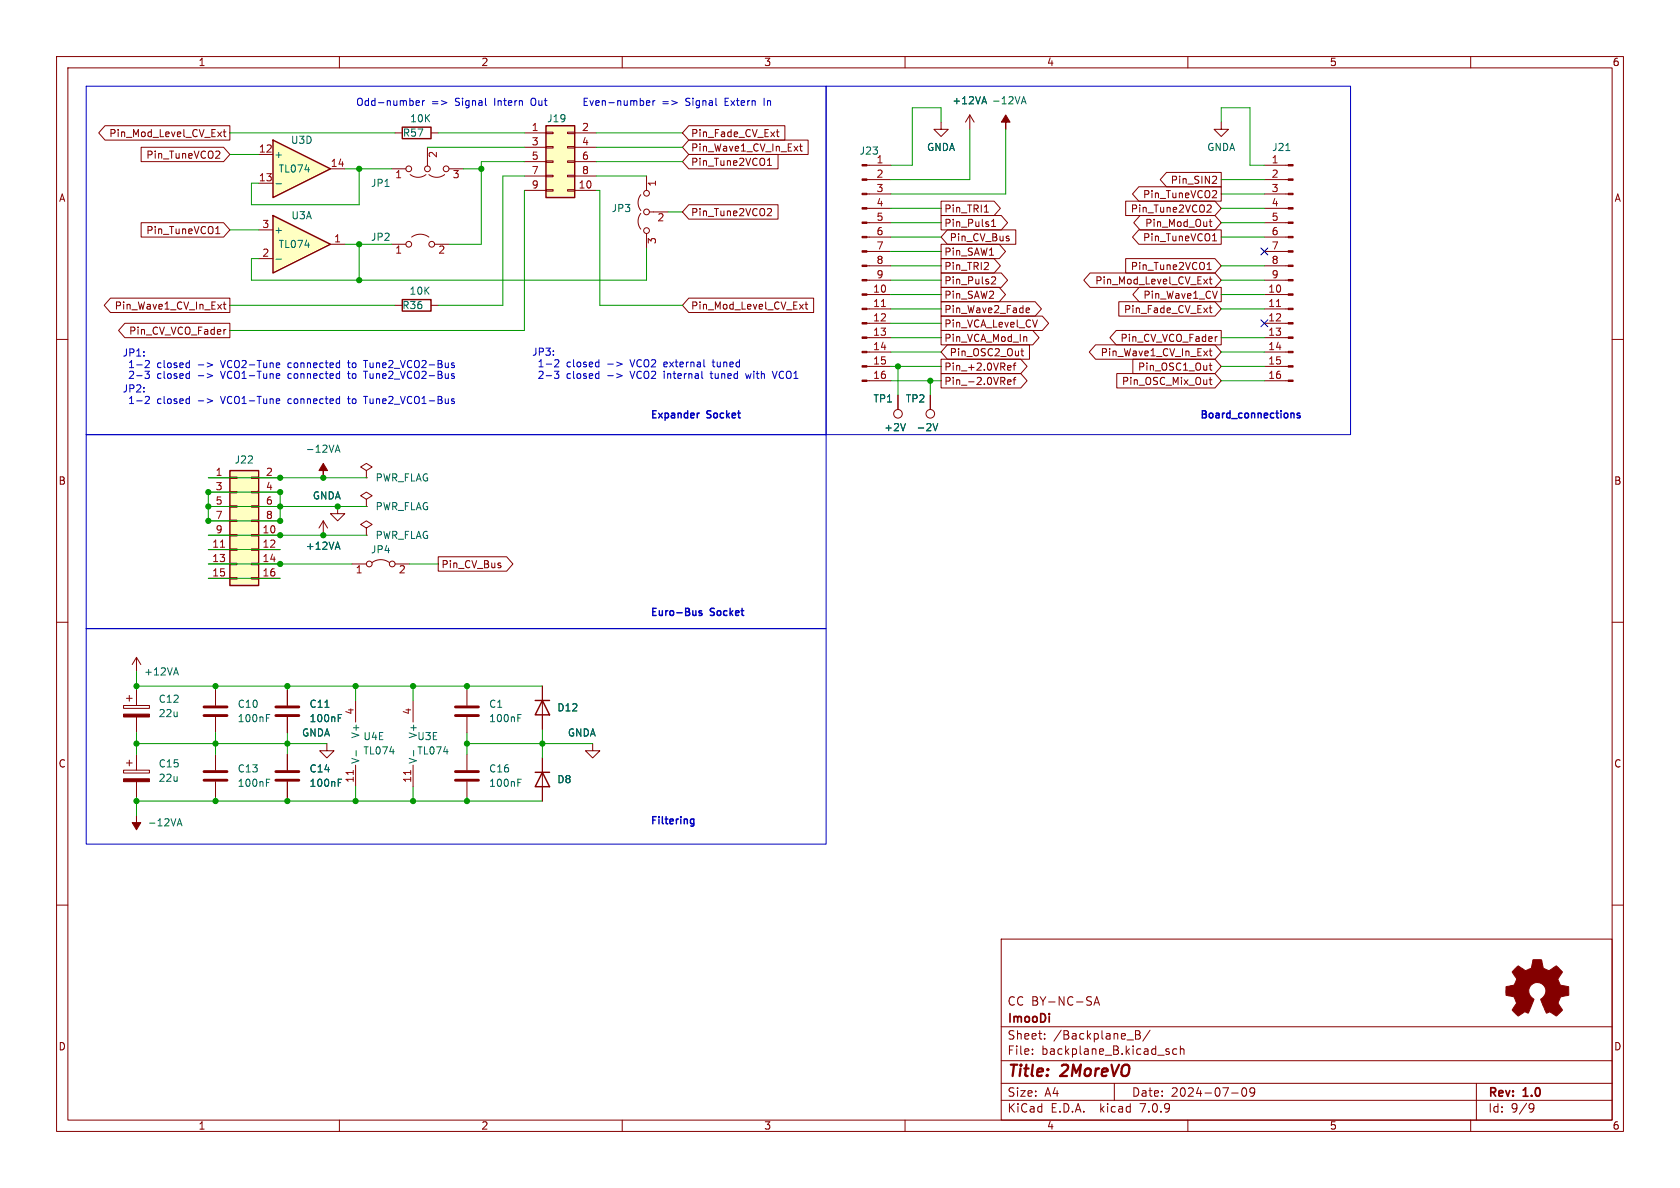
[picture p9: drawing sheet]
<svg xmlns="http://www.w3.org/2000/svg" width="297mm" height="210mm" viewBox="0 0 297 210" stroke-linecap="round" stroke-linejoin="round" font-family="sans-serif">
<g fill="none" stroke="#840000" stroke-width=".18">
<path d="M10 10h277v190h-277zM12 12h273v186h-273zM60 10v2M110 10v2M160 10v2M210 10v2M260 10v2M153.3 39.4h4.2M153.3 36.8h4.2M153.3 34.3h4.2M153.3 31.8h4.2M153.3 29.2h4.2"/>
<path d="M166.4 21.6v1.3h1.2l-1.2 1.2-1.3-1.2h1.3M171.4 20.3l-.7 1.3M171.4 20.3v2.6M171.4 20.3l.8 1.3M215.9 21.6v1.3h1.3l-1.3 1.2-1.3-1.2h1.3M223.5 39.4h4.2M223.5 36.8h4.2M223.5 34.3h4.2M223.5 31.8h4.2M223.5 29.2h4.2M10 60h2M153.3 59.7h4.2"/>
<path d="M153.3 57.2h4.2M153.3 54.6h4.2M153.3 52.1h4.2M153.3 49.5h4.2M153.3 47h4.2M153.3 44.5h4.2M153.3 41.9h4.2M223.5 59.7h4.2M223.5 57.2h4.2M223.5 54.6h4.2M223.5 52.1h4.2M223.5 49.5h4.2"/>
<path d="M223.5 47h4.2M223.5 44.5h4.2M223.5 41.9h4.2M285 60h2M153.3 67.3h4.2M153.3 64.8h4.2M153.3 62.2h4.2M158.7 69.9v2.5M164.5 69.9v2.5M223.5 67.3h4.2M223.5 64.8h4.2M223.5 62.2h4.2"/>
<path d="M36.8 99.7h3.8M36.8 84.5h3.8M36.8 94.6h3.8M36.8 97.2h3.8M36.8 87h3.8M36.8 89.5h3.8M36.8 92.1h3.8M40.6 99.6h1.3v.2h-1.3zM40.6 97h1.3v.3h-1.3zM40.6 94.5h1.3v.2h-1.3zM40.6 91.9h1.3v.3h-1.3zM40.6 89.4h1.3v.3h-1.3z"/>
<path d="M40.6 86.9h1.3v.2h-1.3zM40.6 84.3h1.3v.3h-1.3zM44.4 99.6h1.3v.2h-1.3zM44.4 97h1.3v.3h-1.3zM44.4 94.5h1.3v.2h-1.3zM44.4 91.9h1.3v.3h-1.3zM44.4 89.4h1.3v.3h-1.3zM44.4 86.9h1.3v.2h-1.3zM44.4 84.3h1.3v.3h-1.3zM45.7 99.7h3.8M45.7 84.5h3.8M45.7 94.6h3.8"/>
<path d="M45.7 97.2h3.8M45.7 87h3.8M45.7 89.5h3.8M45.7 92.1h3.8M57.1 92.1l-.7 1.2M57.1 92.1v2.5M57.1 92.1l.8 1.2M59.7 89.5v1.3h1.3l-1.3 1.3-1.3-1.3h1.3M62.2 99.7h2.6M64.8 93.3l1-.6-1-.6-1 .6 1 .6v1.3M64.8 94.6h.1M64.8 88.3l1-.7-1-.6-1 .6 1 .7v1.2"/>
<path d="M64.8 89.5h.1M64.8 83.2l1-.6-1-.7-1 .7 1 .6v1.3M64.8 84.5h.1M65.8 99.4a2.54 2.54 0 0 1 3 0M69.8 99.7h2.6M10 110h2M24.1 116.2v2.5M24.1 116.2l-.7 1.3M24.1 116.2l.8 1.3M36.8 102.2h3.8M40.6 102.1h1.3v.3h-1.3zM44.4 102.1h1.3v.3h-1.3z"/>
<path d="M45.7 102.2h3.8M285 110h2M21.8 124.7h4.6v.5h-4.6zM21.8 136.1h4.6v.6h-4.6zM22.4 123.4h1M22.4 134.9h1M22.9 122.9v1.1M22.9 134.4v1M24.1 121.9v2.8M24.1 126.7v2.8M24.1 133.4v2.7M24.1 138.2v2.8"/>
<path d="M38.1 121.9v2.8M38.1 126.7v2.8M38.1 133.4v2.7M38.1 138.2v2.8M50.8 121.9v2.8M50.8 126.7v2.8M50.8 133.4v2.7M50.8 138.2v2.8M57.8 131.4v1.3h1.3l-1.3 1.3-1.3-1.3h1.3M73 123.8v3.8M73 135.3v3.8M82.5 121.9v2.8"/>
<path d="M82.5 126.7v2.8M82.5 133.4v2.7M82.5 138.2v2.8M95.9 121.3v7.6M95.9 134v7.6M104.8 131.4v1.3h1.2l-1.2 1.3-1.3-1.3h1.3M10 160h2M285 160h2M177 166h108v32h-108zM193.4 177.7l.5-1.5 .5 1.5M193.5 177.3h.7M60 198v2"/>
<path d="M110 198v2M160 198v2M177 194.5h108M177 191.5h108M177 187.5h108M177 181.5h108M182.5 186.3v.1M182.5 185.5v.1M184.7 183.6v.1M184.7 182.8v.1M197 191.5v3M200.7 182.2h.5l.3 .1v.3l-.3 .3a.4 .4 0 0 1 .4 .4 .4 .4 0 0 1-.3 .4h-.6z"/>
<path d="M200.7 182.9h.5M203.3 182.1l-1.3 2M206.5 185.9l.2 .2-.2 .3M206.5 185.4l.2 .1M208 185.5l-.4-.1-.3 .3v.4l.2 .2h.5M208.7 185.5l.2-.1 .3 .1 .1 .9M208.7 184.9v1.5M210 198v2M217.7 193.2h1.2M219.7 192.4l.2-.1a.81 .81 0 0 1 .6 .6 .81 .81 0 0 1-.3 .8l-.2 .1a.81 .81 0 0 1-.3-1.4zM221.8 192.9l-.3 .3h-.3l-.2-.3 .1-.5 .4-.1 .2 .1a.99 .99 0 0 1-.3 1.4h-.3M260 198v2"/>
<path d="M261 191.5v6.5M270.6 195.1l.5 .1a.99 .99 0 0 1-.4 1.4h-.2M271.2 195.7l-.3 .3h-.3"/>
<circle cx="158.7" cy="73.2" r=".76"/>
<circle cx="164.5" cy="73.2" r=".76"/>
<circle cx="65.3" cy="99.7" r=".51"/>
<circle cx="69.3" cy="99.7" r=".51"/>
</g>
<g fill="none" stroke="#006464" stroke-width=".18">
<path d="M173.7 18h.6M174 17.1l.4 1.3M180.6 18.4l.4-1.3 .4 1.3M180.7 18h.6M227.3 26.6h.7M59.3 80l.4-1.3 .4 1.3M59.4 79.6h.6M160.1 74.9l-.5 1.2M164.9 74.9l.5 1.2 .4-1.2M59.4 96.7h.6M59.7 95.8l.4 1.3M30.8 119h.6"/>
<path d="M31.1 118.1l.4 1.2M47.1 126.9h.4M47.1 126.3h.6M47.1 138.3h.4M47.1 137.7h.6M57.4 125h.8M59.8 126.9h.4M59.8 126.3h.6M59.8 138.3h.4M59.8 137.7h.6M91.6 126.9h.4M91.6 126.3h.6"/>
<path d="M91.6 138.3h.4M91.6 137.7h.6M31.3 146l.4-1.3 .5 1.3M31.4 145.6h.7"/>
</g>
<path d="M36.1 126.5h4M36.1 125h4M36.1 137.9h4M36.1 136.4h4M48.8 126.5h4M48.8 125h4M48.8 137.9h4M48.8 136.4h4M80.5 126.5h4.1M80.5 125h4.1M80.5 137.9h4.1M80.5 136.4h4.1" fill="none" stroke="#840000" stroke-width=".51"/>
<g fill="#840000" stroke="#840000" stroke-width=".18">
<path d="M57.1 81.9l.8 1.3h-.8v1.3v-1.3h-.7z"/>
<path d="M24.1 144.1v1.3h.8l-.8 1.3-.7-1.3h.7z"/>
<path d="M177.8 20.3l.8 1.3h-.8v1.3v-1.3h-.8z"/>
<path d="M152.4 67.2h.9v.2h-.9z"/>
<path d="M152.4 64.6h.9v.3h-.9z"/>
<path d="M152.4 62.1h.9v.3h-.9z"/>
<path d="M152.4 59.6h.9v.2h-.9z"/>
<path d="M152.4 57h.9v.3h-.9z"/>
<path d="M152.4 54.5h.9v.2h-.9z"/>
<path d="M152.4 51.9h.9v.3h-.9z"/>
<path d="M152.4 49.4h.9v.3h-.9z"/>
<path d="M152.4 46.9h.9v.2h-.9z"/>
<path d="M152.4 44.3h.9v.3h-.9z"/>
<path d="M152.4 41.8h.9v.2h-.9z"/>
<path d="M152.4 39.2h.9v.3h-.9z"/>
<path d="M152.4 36.7h.9v.3h-.9z"/>
<path d="M152.4 34.2h.9v.2h-.9z"/>
<path d="M152.4 31.6h.9v.3h-.9z"/>
<path d="M152.4 29.1h.9v.2h-.9z"/>
<path d="M227.7 67.2h.9v.2h-.9z"/>
<path d="M227.7 64.6h.9v.3h-.9z"/>
<path d="M227.7 62.1h.9v.3h-.9z"/>
<path d="M227.7 59.6h.9v.2h-.9z"/>
<path d="M227.7 57h.9v.3h-.9z"/>
<path d="M227.7 54.5h.9v.2h-.9z"/>
<path d="M227.7 51.9h.9v.3h-.9z"/>
<path d="M227.7 49.4h.9v.3h-.9z"/>
<path d="M227.7 46.9h.9v.2h-.9z"/>
<path d="M227.7 44.3h.9v.3h-.9z"/>
<path d="M227.7 41.8h.9v.2h-.9z"/>
<path d="M227.7 39.2h.9v.3h-.9z"/>
<path d="M227.7 36.7h.9v.3h-.9z"/>
<path d="M227.7 34.2h.9v.2h-.9z"/>
<path d="M227.7 31.6h.9v.3h-.9z"/>
<path d="M227.7 29.1h.9v.2h-.9z"/>
<path d="M21.8 126.2h4.6v.5h-4.6z"/>
<path d="M21.8 137.7h4.6v.5h-4.6z"/>
<path d="M267.8 171.2l.6-.5 .9 .6a.62 .62 0 0 0 1 0l.2-.1a1.62 1.62 0 0 0 .5-1.3l.1-.3 1.4 .1 .2 .7a.74 .74 0 0 0 .7 1l.5 .2 1.3-.9 1 1.1-.4 .7a.75 .75 0 0 0-.2 1.2l.2 .4 1.5 .3v1.5l-1.4 .3-.1 .1a1.23 1.23 0 0 0-.2 1.2l.6 1-.1 .2-1 .9-.8-.5a.54 .54 0 0 0-.8 0l-1.1-2.4a2.33 2.33 0 0 0 .9-1.9 1.54 1.54 0 0 0-2.5-.7 1.54 1.54 0 0 0 .4 2.6l-1.1 2.4a.69 .69 0 0 0-1.1 .1l-.6 .4-1.1-1.1 .8-1.2-.2-.5a.71 .71 0 0 0-.9-.7l-.8-.2v-1.5l.5-.1a1.11 1.11 0 0 0 1.2-.7 .72 .72 0 0 0-.2-1.2l-.4-.6z"/>
</g>
<path d="M155.8 54.2h.7M225.7 54.2h.7M39 96.7h.7M72.6 136.2v.7" fill="none" stroke="#a90000" stroke-width=".18"/>
<path d="M40.6 83.2h5.1v20.3h-5.1zM94.6 136.5h2.6M94.6 123.8h2.6M95.9 136.5l1.3 2.6h-2.6zM95.9 123.8l1.3 2.6h-2.6z" fill="none" stroke="#840000" stroke-width=".25"/>
<path d="M40.6 83.2h5.1v20.3h-5.1z" fill="#ffffc2" stroke="#ffffc2" stroke-width=".18"/>
<path d="M48.3 38.1l10.1 5.1-10.1 5.1z" fill="#ffffc2"/>
<path d="M48.3 38.1l10.1 5.1-10.1 5.1zM71.1 22.5h5.1v2h-5.1zM71.1 53h5.1v2h-5.1z" fill="none" stroke="#840000" stroke-width=".25"/>
<g fill="none" stroke="#840000" stroke-width=".18">
<path d="M69.2 29.8h2.6M69.8 23.5h1.3M72.5 30.9a2.26 2.26 0 0 0 2.8 0M75.6 26v3.3M75.8 30.9a2.26 2.26 0 0 0 2.8 0M76.2 23.5h1.3M79.4 29.8h2.5M45.7 45.7h2.6M45.7 40.6h2.6M58.4 43.2h2.6M69.2 43.2h2.6M69.8 54h1.3"/>
<path d="M72.8 41.9a2.54 2.54 0 0 1 3 0M76.2 54h1.3M76.8 43.2h2.6"/>
<circle cx="72.3" cy="29.8" r=".51"/>
<circle cx="75.6" cy="29.8" r=".51"/>
<circle cx="78.9" cy="29.8" r=".51"/>
<circle cx="72.3" cy="43.2" r=".51"/>
<circle cx="76.3" cy="43.2" r=".51"/>
</g>
<path d="M48.8 45.8h1" fill="none" stroke="#006464" stroke-width=".18"/>
<path d="M48.3 24.8l10.1 5-10.1 5.1z" fill="#ffffc2"/>
<path d="M48.3 24.8l10.1 5-10.1 5.1zM96.5 22.2h5.1v12.7h-5.1z" fill="none" stroke="#840000" stroke-width=".25"/>
<g fill="none" stroke="#840000" stroke-width=".18">
<path d="M18.6 22.2h22v2.6h-22l-1.1-1.3zM25 39.4h14.5l1.1 1.2-1.1 1.3h-14.5zM25 26h14.5l1.1 1.3-1.1 1.3h-14.5zM38.5 23.3l.7 .9M38.6 26.7l.3 .2-.1 .3-.7 .8h.8M39.2 23.3l-.7 .9M39.5 23.3h.4M39.6 22.9v1.1l.3 .2M45.7 27.3h2.6M45.7 32.4h2.6M58.4 29.8h2.6M92.7 23.5h3.8"/>
<path d="M92.7 33.7h3.8M92.7 26h3.8M92.7 28.6h3.8M92.7 31.1h3.8M96.5 33.5h1.3v.3h-1.3zM96.5 31h1.3v.2h-1.3zM96.5 28.4h1.3v.3h-1.3zM96.5 25.9h1.3v.3h-1.3zM96.5 23.4h1.3v.2h-1.3zM100.3 33.5h1.3v.3h-1.3zM100.3 31h1.3v.2h-1.3zM100.3 28.4h1.3v.3h-1.3z"/>
<path d="M100.3 25.9h1.3v.3h-1.3zM100.3 23.4h1.3v.2h-1.3zM101.6 23.5h3.8M101.6 33.7h3.8M101.6 26h3.8M101.6 28.6h3.8M101.6 31.1h3.8M113.3 34.4a2.26 2.26 0 0 0 0 2.8M113.3 37.7a2.26 2.26 0 0 0 0 2.8M114.3 31.1v2.6M114.8 37.5h3.3M121.8 24.8h21.1v2.5h-21.1l-1.2-1.3z"/>
<path d="M121.8 27.3h15.7v2.5h-15.7l-1.2-1.2zM121.8 36.2h15.7v2.5h-15.7l-1.2-1.2zM121.8 22.2h17v2.6h-17l-1.2-1.3zM135.7 29.2h.7M135.7 28.3l.3-.3v1.2M135.8 36.9h.5l.1 .3-.8 .9h.8M137.2 23.3h.5M137.4 22.9v1.1l.3 .2M141.3 25.9h.5M141.5 25.4v1.1l.3 .2M166.4 38.1h10.6l1.1 1.3-1.1 1.2h-10.6zM166.4 35.6h9.3l1.2 1.2-1.2 1.3h-9.3z"/>
<path d="M174 37.5h.7M175.3 39.1l.4-.3v1.2M199 35.6h15.8l1.1 1.2-1.1 1.3h-15.8zM201.3 33h14.6v2.6h-14.6l-1.1-1.3zM201.5 38.1h13.3l1.1 1.3-1.1 1.2h-13.3l-1.1-1.2zM206.2 30.5h9.7v2.5h-9.7l-1.1-1.2zM213.6 36.2l.4 .1 .1 .3-.8 .9h.8M213.8 39.2h.5M213.9 38.8v1.1l.4 .1M214.8 31.2l.3 .2-.1 .3-.7 .7h.8M214.8 33.7l.3 .2-.1 .3-.7 .8h.8M19.5 52.7h21.1v2.5h-21.1l-1.1-1.2z"/>
<path d="M22.1 57.1h18.5v2.6h-18.5l-1.1-1.3zM38.1 41.3h.8M38.4 40.2l.1-.2v1.3M39.5 53.8h.4M39.6 53.4v1.1l.3 .1M39.9 58.2l-.2 .1M114.3 41.3v2.5M121.8 52.7h22v2.5h-22l-1.2-1.2zM141.3 53.8l.7 .8M142 53.8l-.7 .8M142.3 53.8h.5M142.5 53.4v1.1l.3 .1"/>
<path d="M166.4 45.7h9.3l1.2 1.3-1.2 1.3h-9.3zM166.4 53.3h16.6l1.1 1.3-1.1 1.3h-16.6zM166.4 48.3h10.6l1.1 1.2-1.1 1.3h-10.6zM166.4 58.4h16.2l1.1 1.3-1.1 1.3h-16.2zM166.4 55.9h17.9l1.1 1.3-1.1 1.2h-17.9zM166.4 50.8h10.3l1.1 1.3-1.1 1.2h-10.3zM166.4 43.2h10.3l1.1 1.3-1.1 1.2h-10.3zM167.5 40.6h12.1v2.6h-12.1l-1.1-1.3zM175.3 40h.7M175.3 49.1l.5-.2 .2 .4-.8 .9h.8M178.4 42.2v.3M181.3 59.5l.2 .2v.7"/>
<path d="M181.4 55.1l.2 .2 .3-.1M181.4 54.6l.2-.2h.2l.2 .2v.1l-.6 .2M183.4 56.6l-.4 1.2M192.7 48.3h22.1l1.1 1.2-1.1 1.3h-22.1l-1.1-1.3zM197.3 58.4h18.6v2.6h-18.6l-1.1-1.3zM197.8 53.3h17l1.1 1.3-1.1 1.3h-17zM199 45.7h15.8l1.1 1.3-1.1 1.3h-15.8zM201.3 40.6h14.6v2.6h-14.6l-1.1-1.3zM201.4 50.8h14.5v2.5h-14.5l-1.1-1.2zM212.8 49.4l.7 .8M213.4 47.7h.7M213.4 46.8l.4-.4v1.3"/>
<path d="M213.5 49.4l-.7 .8M213.8 54.4h.5M213.8 49.4h.5M213.9 48.9v1.1l.4 .2M213.9 54v1.1l.4 .2M214.4 42.6h.7M214.6 41.5l.1-.2v1.3M215.2 59.5l-.2 .1M215.2 51.5l-.4 1.2M158.7 69.9v2.5M164.5 69.9v2.5M166.4 66h14.1l1.1 1.3-1.1 1.3h-14.1z"/>
<path d="M166.4 63.5h14.1l1.1 1.3-1.1 1.2h-14.1zM167.5 61h14.5v2.5h-14.5l-1.1-1.3zM178.1 67.6l.6-.2v-.2l-.4-.1-.2 .2 .1 .6h.5M178.3 64.6l.4 .1v.2l-.6 .1M178.7 65.4h-.4M179.1 64.6h.5M179.1 67.1h.5M179.6 64.2l-.3 .2v1M179.6 66.7l-.3 .2v1.1M180.5 62.1h.5M180.7 61.6v1.1l.3 .2M193.7 61h21.1l1.1 1.2-1.1 1.3h-21.1l-1.1-1.3z"/>
<path d="M197.4 66h17.4l1.1 1.3-1.1 1.3h-17.4zM200.3 63.5h14.5l1.1 1.3-1.1 1.2h-14.5zM213.8 64.6h.5M213.8 67.1h.5M213.8 62.1h.5M213.9 61.6v1.1l.4 .2M213.9 64.2v1.1l.4 .1M213.9 66.7v1.1l.4 .2M77.5 98.4h12.1l1.1 1.3-1.1 1.3h-12.1zM88.5 100v.3M50.8 121.9v2.8M50.8 126.7v2.8"/>
<path d="M50.8 133.4v2.7M50.8 138.2v2.8M62.9 123.8v3.8M62.9 135.3v3.8M95.9 121.3v2.5M95.9 126.4v2.5M95.9 134v2.5M95.9 139.1v2.5"/>
<circle cx="114.3" cy="34.2" r=".51"/>
<circle cx="114.3" cy="37.5" r=".51"/>
<circle cx="114.3" cy="40.8" r=".51"/>
</g>
<g fill="none" stroke="#006464" stroke-width=".18">
<path d="M173.7 18h.6M174 17.1l.4 1.3M48.8 32.5h1M160.1 74.9l-.5 1.2M164.9 74.9l.5 1.2 .4-1.2M59.4 96.7h.6M59.7 95.8l.4 1.3M57.4 125h.8M59.8 138.3h.4M59.8 137.7h.6M59.8 126.9h.4M59.8 126.3h.6"/>
<path d="M63 132.7v.9"/>
</g>
<path d="M96.5 22.2h5.1v12.7h-5.1z" fill="#ffffc2" stroke="#ffffc2" stroke-width=".18"/>
<path d="M62.4 136.2v.7" fill="none" stroke="#a90000" stroke-width=".18"/>
<g fill="none" stroke="#0000c2" stroke-width=".18">
<path d="M15.2 15.2h130.8v61.6h-130.8zM73.5 18.2l.7-.1-.1-.2-.4-.1-.2 .2 .1 .6h.5M74.7 17.8v.8M75.1 17.8l-.4 .2M78 17.8l1 .4-1 .3M85.9 18.6h.1M114.3 18.2l.6-.1-.1-.2-.3-.1-.2 .2v.6h.5M115.4 17.8v.8M115.8 17.8l-.4 .2M118.8 17.8l.9 .4-.9 .3M126.6 18.6h.1M146 15.2h92.8v61.6h-92.8z"/>
<path d="M15.2 76.8h130.8v34.3h-130.8zM25.6 65.6h.8l-.4 .5 .3 .1 .1 .5-.2 .2h-.4M25.7 63.8l.5-.1 .2 .4-.8 .9h.8M25.7 70.1h.5l.2 .3-.8 .9h.8M35.1 64.5h.9M35.1 66.4h.9M35.1 70.9h.9M36.6 64.1l1 .4-1 .4M36.6 66l1 .4-1 .4M36.6 70.5l1 .4-1 .3M39 63.7l.4 1.3M39 65.6l.4 1.3"/>
<path d="M39 70.1l.4 1.2M51.1 64.1l-.2 .3v.3l.2 .3M51.1 66l-.2 .3v.4l.2 .2M51.1 70.5l-.2 .2v.4l.2 .2M61.4 64.1h.5M61.4 66h.5M61.4 70.5h.5M61.6 63.7v1.1l.3 .2M61.6 65.6v1.1l.3 .2M61.6 70.1v1.1l.3 .1M64.3 63.7h.7M64.3 65.6h.7"/>
<path d="M64.3 70.1h.7M64.6 63.7v1.3M64.6 65.6v1.3M64.6 70.1v1.2M98 65.6h.8l-.4 .5 .3 .1 .1 .5-.2 .2h-.4M98.1 63.6h.5l.2 .3-.8 1h.8M107.4 66.4h1M107.4 64.4h1M109 64l1 .4-1 .3M109 66l1 .4-1 .4M111.4 63.6l.4 1.3M111.4 65.6l.4 1.3"/>
<path d="M117.4 65.6v.1M117.4 66v.9M117.5 64l-.1 .2v.5l.1 .2M118 64.3l-.6 .1M125.5 66h.5M125.7 65.6v1.1l.3 .2M125.9 64h.5M126.1 63.6v1.1l.3 .2M131.8 66l.3 .9 .2-.6 .2 .6M136.5 65.6l.5 1.3 .4-1.3M15.2 111.1h130.8v38.1h-130.8z"/>
</g>
<path d="M123.5 73h.1M229.8 73.1l-.3-.1-.2 .2 .1 .2 .4 .1v.3h-.5M124.1 108h-.3l-.2 .1v.2l.5 .1v.3h-.5M122.3 144.8h.4M122.7 144.8v1l-.3 .3M122.7 145.6h-.4" fill="none" stroke="#0000c2" stroke-width=".25"/>
<g fill="none" stroke="#009600" stroke-width=".18">
<path d="M40.6 23.5h29.2M40.6 27.3h5.1M61 29.8h8.2M63.5 29.8v6.4h-19.1v-3.8h1.3M75.6 26h17.1M77.5 23.5h15.2M81.9 29.8h3.2M92.7 31.1h-3.8v22.9h-11.4M92.7 28.6h-7.6v14.6h-5.7M92.7 33.7v24.7h-52.1M105.4 33.7h.6v20.3h14.6M105.4 26h15.2"/>
<path d="M105.4 31.1h8.9M105.4 28.6h15.2M105.4 23.5h15.2M118.1 37.5h2.5M157.5 39.4h8.9M157.5 36.8h8.9M166.4 21.6v-2.5h-5.1v10.1h-3.8M171.4 22.9v8.9h-13.9M177.8 22.9v11.4h-20.3M215.9 21.6v-2.5h5.1v10.1h2.5M215.9 39.4h7.6M215.9 31.8h7.6"/>
<path d="M215.9 36.8h7.6M215.9 34.3h7.6M40.6 54h29.2M40.6 40.6h5.1M61 43.2h8.2M63.5 43.2v6.3M114.3 43.8v5.7h-69.9v-3.8h1.3M157.5 49.5h8.9M157.5 52.1h8.9M157.5 54.6h8.9M157.5 41.9h8.9M157.5 47h8.9"/>
<path d="M157.5 59.7h8.9M157.5 57.2h8.9M157.5 44.5h8.9M215.9 49.5h7.6M215.9 52.1h7.6M215.9 54.6h7.6M215.9 41.9h7.6M215.9 47h7.6M215.9 59.7h7.6M157.5 67.3h8.9M157.5 62.2h8.9M157.5 64.8h8.9"/>
<path d="M158.7 64.8v5.1M164.5 67.3v2.6M215.9 67.3h7.6M215.9 62.2h7.6M215.9 64.8h7.6M36.8 94.6h28M36.8 97.2h12.7M36.8 99.7h25.4M36.8 87h12.7v5.1h-12.7zM36.8 89.5h28M36.8 84.5h28M72.4 99.7h5.1"/>
<path d="M24.1 118.7v3.2M36.8 102.2h12.7M24.1 129.5v3.9M24.1 131.4h33.7M24.1 121.3h71.8M38.1 121.3v.6M38.1 129.5v3.9M50.8 121.3v.6M50.8 129.5v3.9M62.9 121.3v2.5M62.9 139.1v2.5M73 121.3v2.5"/>
<path d="M73 139.1v2.5M82.5 131.4h22.3M82.5 121.3v.6M82.5 129.5v3.9M95.9 128.9v5.1M24.1 141v3.1M24.1 141.6h71.8M38.1 141v.6M50.8 141v.6M82.5 141v.6"/>
</g>
<path d="M222.9 43.8l1.2 1.3M222.9 56.5l1.2 1.3M224.1 43.8l-1.2 1.3M224.1 56.5l-1.2 1.3" fill="none" stroke="#000084" stroke-width=".18"/>
<g fill="#009600" stroke="#009600" stroke-width=".18">
<circle cx="24.1" cy="121.3" r=".46"/>
<circle cx="24.1" cy="131.4" r=".46"/>
<circle cx="24.1" cy="141.6" r=".46"/>
<circle cx="36.8" cy="92.1" r=".46"/>
<circle cx="38.1" cy="121.3" r=".46"/>
<circle cx="49.5" cy="94.6" r=".46"/>
<circle cx="49.5" cy="99.7" r=".46"/>
<circle cx="49.5" cy="92.1" r=".46"/>
<circle cx="49.5" cy="87" r=".46"/>
<circle cx="49.5" cy="84.5" r=".46"/>
<circle cx="49.5" cy="89.5" r=".46"/>
<circle cx="36.8" cy="89.5" r=".46"/>
<circle cx="36.8" cy="87" r=".46"/>
<circle cx="57.1" cy="94.6" r=".46"/>
<circle cx="59.7" cy="89.5" r=".46"/>
<circle cx="57.1" cy="84.5" r=".46"/>
<circle cx="63.5" cy="49.5" r=".46"/>
<circle cx="62.9" cy="141.6" r=".46"/>
<circle cx="73" cy="141.6" r=".46"/>
<circle cx="38.1" cy="141.6" r=".46"/>
<circle cx="38.1" cy="131.4" r=".46"/>
<circle cx="50.8" cy="131.4" r=".46"/>
<circle cx="50.8" cy="121.3" r=".46"/>
<circle cx="50.8" cy="141.6" r=".46"/>
<circle cx="82.5" cy="131.4" r=".46"/>
<circle cx="158.7" cy="64.8" r=".46"/>
<circle cx="82.5" cy="121.3" r=".46"/>
<circle cx="63.5" cy="43.2" r=".46"/>
<circle cx="63.5" cy="29.8" r=".46"/>
<circle cx="85.1" cy="29.8" r=".46"/>
<circle cx="73" cy="121.3" r=".46"/>
<circle cx="62.9" cy="121.3" r=".46"/>
<circle cx="164.5" cy="67.3" r=".46"/>
<circle cx="95.9" cy="131.4" r=".46"/>
<circle cx="82.5" cy="141.6" r=".46"/>
</g>
<g font-size="2.8" fill="#840000">
<text x="178" y="190.9">Title:</text>
<text x="187.7" y="190.9">2MoreVO</text>
</g>
<g font-size="2.1" fill="#840000">
<text x="178" y="178">CC BY-NC-SA</text>
<text x="178" y="184">Sheet:</text>
<text x="178" y="181.2">ImooDi</text>
<text x="186.2" y="184">/Backplane_B/</text>
<text x="178" y="186.7">File:</text>
<text x="184.1" y="186.7">backplane_B.kicad_sch</text>
<text x="178" y="196.9">KiCad</text>
<text x="178" y="194.1">Size:</text>
<text x="184.7" y="194.1">A4</text>
<text x="185.7" y="196.9">E.D.A.</text>
<text x="194.6" y="196.9">kicad</text>
<text x="200" y="194.1">Date:</text>
<text x="201.8" y="196.9">7.0.9</text>
<text x="207" y="194.1">2024-07-09</text>
<text x="263" y="194.3">Rev:</text>
<text x="263" y="196.9">Id:</text>
<text x="267.1" y="196.9">9/9</text>
<text x="269.4" y="194.3">1.0</text>
</g>
<g font-size="1.8" fill="#840000">
<text x="35" y="11.9">1</text>
<text x="85" y="11.9">2</text>
<text x="135" y="11.9">3</text>
<text x="185" y="11.9">4</text>
<text x="235" y="11.9">5</text>
<text x="285" y="11.9">6</text>
<text x="19.2" y="24.4">Pin_Mod_Level_CV_Ext</text>
<text x="25.8" y="28.3">Pin_TuneVCO2</text>
<text x="122.1" y="27">Pin_Wave1_CV_In_Ext</text>
<text x="122.1" y="29.5">Pin_Tune2VCO1</text>
<text x="122.1" y="24.4">Pin_Fade_CV_Ext</text>
<text x="10.3" y="35.9">A</text>
<text x="202" y="35.2">Pin_TuneVCO2</text>
<text x="206.9" y="32.7">Pin_SIN2</text>
<text x="285.3" y="35.9">A</text>
<text x="25.8" y="41.6">Pin_TuneVCO1</text>
<text x="122.1" y="38.4">Pin_Tune2VCO2</text>
<text x="166.8" y="40.3">Pin_Puls1</text>
<text x="166.8" y="37.8">Pin_TRI1</text>
<text x="199.8" y="37.8">Pin_Tune2VCO2</text>
<text x="202.4" y="40.3">Pin_Mod_Out</text>
<text x="166.8" y="47.9">Pin_TRI2</text>
<text x="166.8" y="45.4">Pin_SAW1</text>
<text x="167.8" y="42.9">Pin_CV_Bus</text>
<text x="199.8" y="47.9">Pin_Tune2VCO1</text>
<text x="202" y="42.9">Pin_TuneVCO1</text>
<text x="166.8" y="50.5">Pin_Puls2</text>
<text x="166.8" y="53">Pin_SAW2</text>
<text x="193.5" y="50.5">Pin_Mod_Level_CV_Ext</text>
<text x="202" y="53">Pin_Wave1_CV</text>
<text x="20.2" y="54.9">Pin_Wave1_CV_In_Ext</text>
<text x="22.7" y="59.4">Pin_CV_VCO_Fader</text>
<text x="122.1" y="54.9">Pin_Mod_Level_CV_Ext</text>
<text x="166.8" y="55.6">Pin_Wave2_Fade</text>
<text x="166.8" y="58.1">Pin_VCA_Level_CV</text>
<text x="198.6" y="55.6">Pin_Fade_CV_Ext</text>
<text x="166.8" y="65.7">Pin_+2.0VRef</text>
<text x="166.8" y="60.6">Pin_VCA_Mod_In</text>
<text x="167.8" y="63.2">Pin_OSC2_Out</text>
<text x="194.5" y="63.2">Pin_Wave1_CV_In_Ext</text>
<text x="198" y="60.6">Pin_CV_VCO_Fader</text>
<text x="201.1" y="65.7">Pin_OSC1_Out</text>
<text x="166.8" y="68.3">Pin_-2.0VRef</text>
<text x="198.2" y="68.3">Pin_OSC_Mix_Out</text>
<text x="10.3" y="85.9">B</text>
<text x="285.3" y="85.9">B</text>
<text x="77.9" y="100.6">Pin_CV_Bus</text>
<text x="10.3" y="135.9">C</text>
<text x="285.3" y="135.9">C</text>
<text x="10.3" y="185.9">D</text>
<text x="285.3" y="185.9">D</text>
<text x="35" y="199.9">1</text>
<text x="85" y="199.9">2</text>
<text x="135" y="199.9">3</text>
<text x="185" y="199.9">4</text>
<text x="235" y="199.9">5</text>
<text x="285" y="199.9">6</text>
</g>
<g font-size="1.8" fill="#0000c2">
<text x="62.9" y="18.8">Odd-number</text>
<text x="76.3" y="18.8">=&gt;</text>
<text x="80.6" y="18.8">Signal</text>
<text x="87.7" y="18.8">Intern</text>
<text x="94.3" y="18.8">Out</text>
<text x="102.9" y="18.8">Even-number</text>
<text x="117" y="18.8">=&gt;</text>
<text x="121.3" y="18.8">Signal</text>
<text x="128.4" y="18.8">Extern</text>
<text x="135.5" y="18.8">In</text>
<text x="21.6" y="63.1">JP1:</text>
<text x="22.8" y="65.2">1-2</text>
<text x="27.9" y="65.2">closed</text>
<text x="39.6" y="65.2">VCO2-Tune</text>
<text x="51.6" y="65.2">connected</text>
<text x="62.4" y="65.2">to</text>
<text x="65.5" y="65.2">Tune2_VCO2-Bus</text>
<text x="94" y="63">JP3:</text>
<text x="95.2" y="65">1-2</text>
<text x="100.3" y="65">closed</text>
<text x="112" y="65">VCO2</text>
<text x="118" y="65">external</text>
<text x="126.9" y="65">tuned</text>
<text x="21.6" y="69.5">JP2:</text>
<text x="22.8" y="67.1">2-3</text>
<text x="22.8" y="71.5">1-2</text>
<text x="27.9" y="67.1">closed</text>
<text x="27.9" y="71.5">closed</text>
<text x="39.6" y="67.1">VCO1-Tune</text>
<text x="39.6" y="71.5">VCO1-Tune</text>
<text x="51.6" y="67.1">connected</text>
<text x="51.6" y="71.5">connected</text>
<text x="62.4" y="67.1">to</text>
<text x="62.4" y="71.5">to</text>
<text x="65.5" y="67.1">Tune2_VCO2-Bus</text>
<text x="65.5" y="71.5">Tune2_VCO1-Bus</text>
<text x="95.2" y="67.1">2-3</text>
<text x="100.3" y="67.1">closed</text>
<text x="112" y="67.1">VCO2</text>
<text x="118" y="67.1">internal</text>
<text x="126.5" y="67.1">tuned</text>
<text x="133" y="67.1">with</text>
<text x="137.9" y="67.1">VCO1</text>
<text x="114.9" y="74">Expander</text>
<text x="125.1" y="74">Socket</text>
<text x="212.1" y="74">Board_connections</text>
<text x="114.9" y="109">Euro-Bus</text>
<text x="125.7" y="109">Socket</text>
<text x="114.9" y="145.8">Filtering</text>
</g>
<g font-size="1.8" fill="#006464">
<text x="72.4" y="21.8">10K</text>
<text x="96.6" y="21.8">J19</text>
<text x="168.3" y="18.6">+12VA</text>
<text x="175.2" y="18.6">-12VA</text>
<text x="48.4" y="28.2">+</text>
<text x="51.3" y="25.6">U3D</text>
<text x="71.1" y="24.4">R57</text>
<text x="151.9" y="27.5">J23</text>
<text x="154.9" y="29">1</text>
<text x="163.8" y="26.9">GNDA</text>
<text x="213.3" y="26.9">GNDA</text>
<text x="224.8" y="26.9">J21</text>
<text x="49.2" y="30.7">TL074</text>
<text x="65.5" y="33.2">JP1</text>
<text x="48.4" y="41.5">+</text>
<text x="51.4" y="39">U3A</text>
<text x="108" y="37.7">JP3</text>
<text x="49.2" y="44">TL074</text>
<text x="65.5" y="42.8">JP2</text>
<text x="72.3" y="52.3">10K</text>
<text x="71" y="54.8">R36</text>
<text x="154.3" y="71.3">TP1</text>
<text x="160" y="71.3">TP2</text>
<text x="156.2" y="76.4">+2V</text>
<text x="161.9" y="76.4">-2V</text>
<text x="41.4" y="82.1">J22</text>
<text x="54" y="80.2">-12VA</text>
<text x="55.2" y="88.5">GNDA</text>
<text x="66.3" y="85.3">PWR_FLAG</text>
<text x="66.3" y="95.5">PWR_FLAG</text>
<text x="66.3" y="90.4">PWR_FLAG</text>
<text x="54" y="97.4">+12VA</text>
<text x="65.5" y="98">JP4</text>
<text x="25.4" y="119.6">+12VA</text>
<text x="27.9" y="124.4">C12</text>
<text x="41.9" y="125.3">C10</text>
<text x="54.6" y="125.3">C11</text>
<text x="86.4" y="125.3">C1</text>
<text x="98.4" y="126">D12</text>
<text x="27.9" y="127">22u</text>
<text x="41.9" y="127.9">100nF</text>
<text x="53.3" y="130.4">GNDA</text>
<text x="54.6" y="127.9">100nF</text>
<text x="63.7" y="130.6" transform="rotate(-90 63.7 130.6)">V+</text>
<text x="64.1" y="131">U4E</text>
<text x="73.7" y="131">U3E</text>
<text x="73.9" y="130.6" transform="rotate(-90 73.9 130.6)">V+</text>
<text x="86.4" y="127.9">100nF</text>
<text x="100.3" y="130.4">GNDA</text>
<text x="27.9" y="135.9">C15</text>
<text x="41.9" y="136.8">C13</text>
<text x="54.6" y="136.8">C14</text>
<text x="63.7" y="135.1" transform="rotate(-90 63.7 135.1)">V-</text>
<text x="64.1" y="133.6">TL074</text>
<text x="73.7" y="133.6">TL074</text>
<text x="73.9" y="135.1" transform="rotate(-90 73.9 135.1)">V-</text>
<text x="86.4" y="136.8">C16</text>
<text x="27.9" y="138.4">22u</text>
<text x="41.9" y="139.3">100nF</text>
<text x="54.6" y="139.3">100nF</text>
<text x="86.4" y="139.3">100nF</text>
<text x="98.4" y="138.7">D8</text>
<text x="26" y="146.3">-12VA</text>
</g>
<g font-size="1.8" fill="#a90000">
<text x="93.9" y="23.2">1</text>
<text x="102.8" y="23.2">2</text>
<text x="45.7" y="27.1">12</text>
<text x="58.4" y="29.6">14</text>
<text x="77.5" y="28" transform="rotate(-90 77.5 28)">2</text>
<text x="93.9" y="25.8">3</text>
<text x="93.9" y="28.3">5</text>
<text x="102.8" y="25.8">4</text>
<text x="102.8" y="28.3">6</text>
<text x="224.7" y="29">1</text>
<text x="45.7" y="32.1">13</text>
<text x="69.8" y="31.8">1</text>
<text x="79.9" y="31.8">3</text>
<text x="93.9" y="30.9">7</text>
<text x="93.9" y="33.4">9</text>
<text x="102.2" y="33.4">10</text>
<text x="102.8" y="30.9">8</text>
<text x="116.3" y="33.1" transform="rotate(-90 116.3 33.1)">1</text>
<text x="154.9" y="31.5">2</text>
<text x="154.9" y="34">3</text>
<text x="224.7" y="31.5">2</text>
<text x="224.7" y="34">3</text>
<text x="46.3" y="40.4">3</text>
<text x="116.1" y="39.4">2</text>
<text x="154.9" y="36.6">4</text>
<text x="154.9" y="39.1">5</text>
<text x="154.9" y="41.7">6</text>
<text x="224.7" y="36.6">4</text>
<text x="224.7" y="39.1">5</text>
<text x="224.7" y="41.7">6</text>
<text x="46.3" y="45.5">2</text>
<text x="59" y="42.9">1</text>
<text x="69.8" y="45.2">1</text>
<text x="77.4" y="45.2">2</text>
<text x="116.3" y="43.3" transform="rotate(-90 116.3 43.3)">3</text>
<text x="154.9" y="44.2">7</text>
<text x="154.9" y="46.7">8</text>
<text x="224.7" y="44.2">7</text>
<text x="224.7" y="46.7">8</text>
<text x="154.3" y="51.8">10</text>
<text x="154.9" y="49.3">9</text>
<text x="224.1" y="51.8">10</text>
<text x="224.7" y="49.3">9</text>
<text x="154.3" y="54.4">11</text>
<text x="154.3" y="56.9">12</text>
<text x="154.3" y="59.4">13</text>
<text x="224.1" y="54.4">11</text>
<text x="224.1" y="56.9">12</text>
<text x="224.1" y="59.4">13</text>
<text x="154.3" y="62">14</text>
<text x="154.3" y="64.5">15</text>
<text x="224.1" y="62">14</text>
<text x="224.1" y="64.5">15</text>
<text x="154.3" y="67.1">16</text>
<text x="224.1" y="67.1">16</text>
<text x="38" y="84.2">1</text>
<text x="38" y="86.7">3</text>
<text x="38" y="89.3">5</text>
<text x="46.9" y="84.2">2</text>
<text x="46.9" y="86.7">4</text>
<text x="46.9" y="89.3">6</text>
<text x="38" y="91.8">7</text>
<text x="38" y="94.4">9</text>
<text x="46.3" y="94.4">10</text>
<text x="46.9" y="91.8">8</text>
<text x="37.4" y="96.9">11</text>
<text x="37.4" y="99.4">13</text>
<text x="37.4" y="102">15</text>
<text x="46.3" y="96.9">12</text>
<text x="46.3" y="99.4">14</text>
<text x="46.3" y="102">16</text>
<text x="62.8" y="101.7">1</text>
<text x="70.4" y="101.7">2</text>
<text x="62.6" y="126.4" transform="rotate(-90 62.6 126.4)">4</text>
<text x="72.8" y="126.4" transform="rotate(-90 72.8 126.4)">4</text>
<text x="62.6" y="138.5" transform="rotate(-90 62.6 138.5)">11</text>
<text x="72.8" y="138.5" transform="rotate(-90 72.8 138.5)">11</text>
</g>
</svg>
